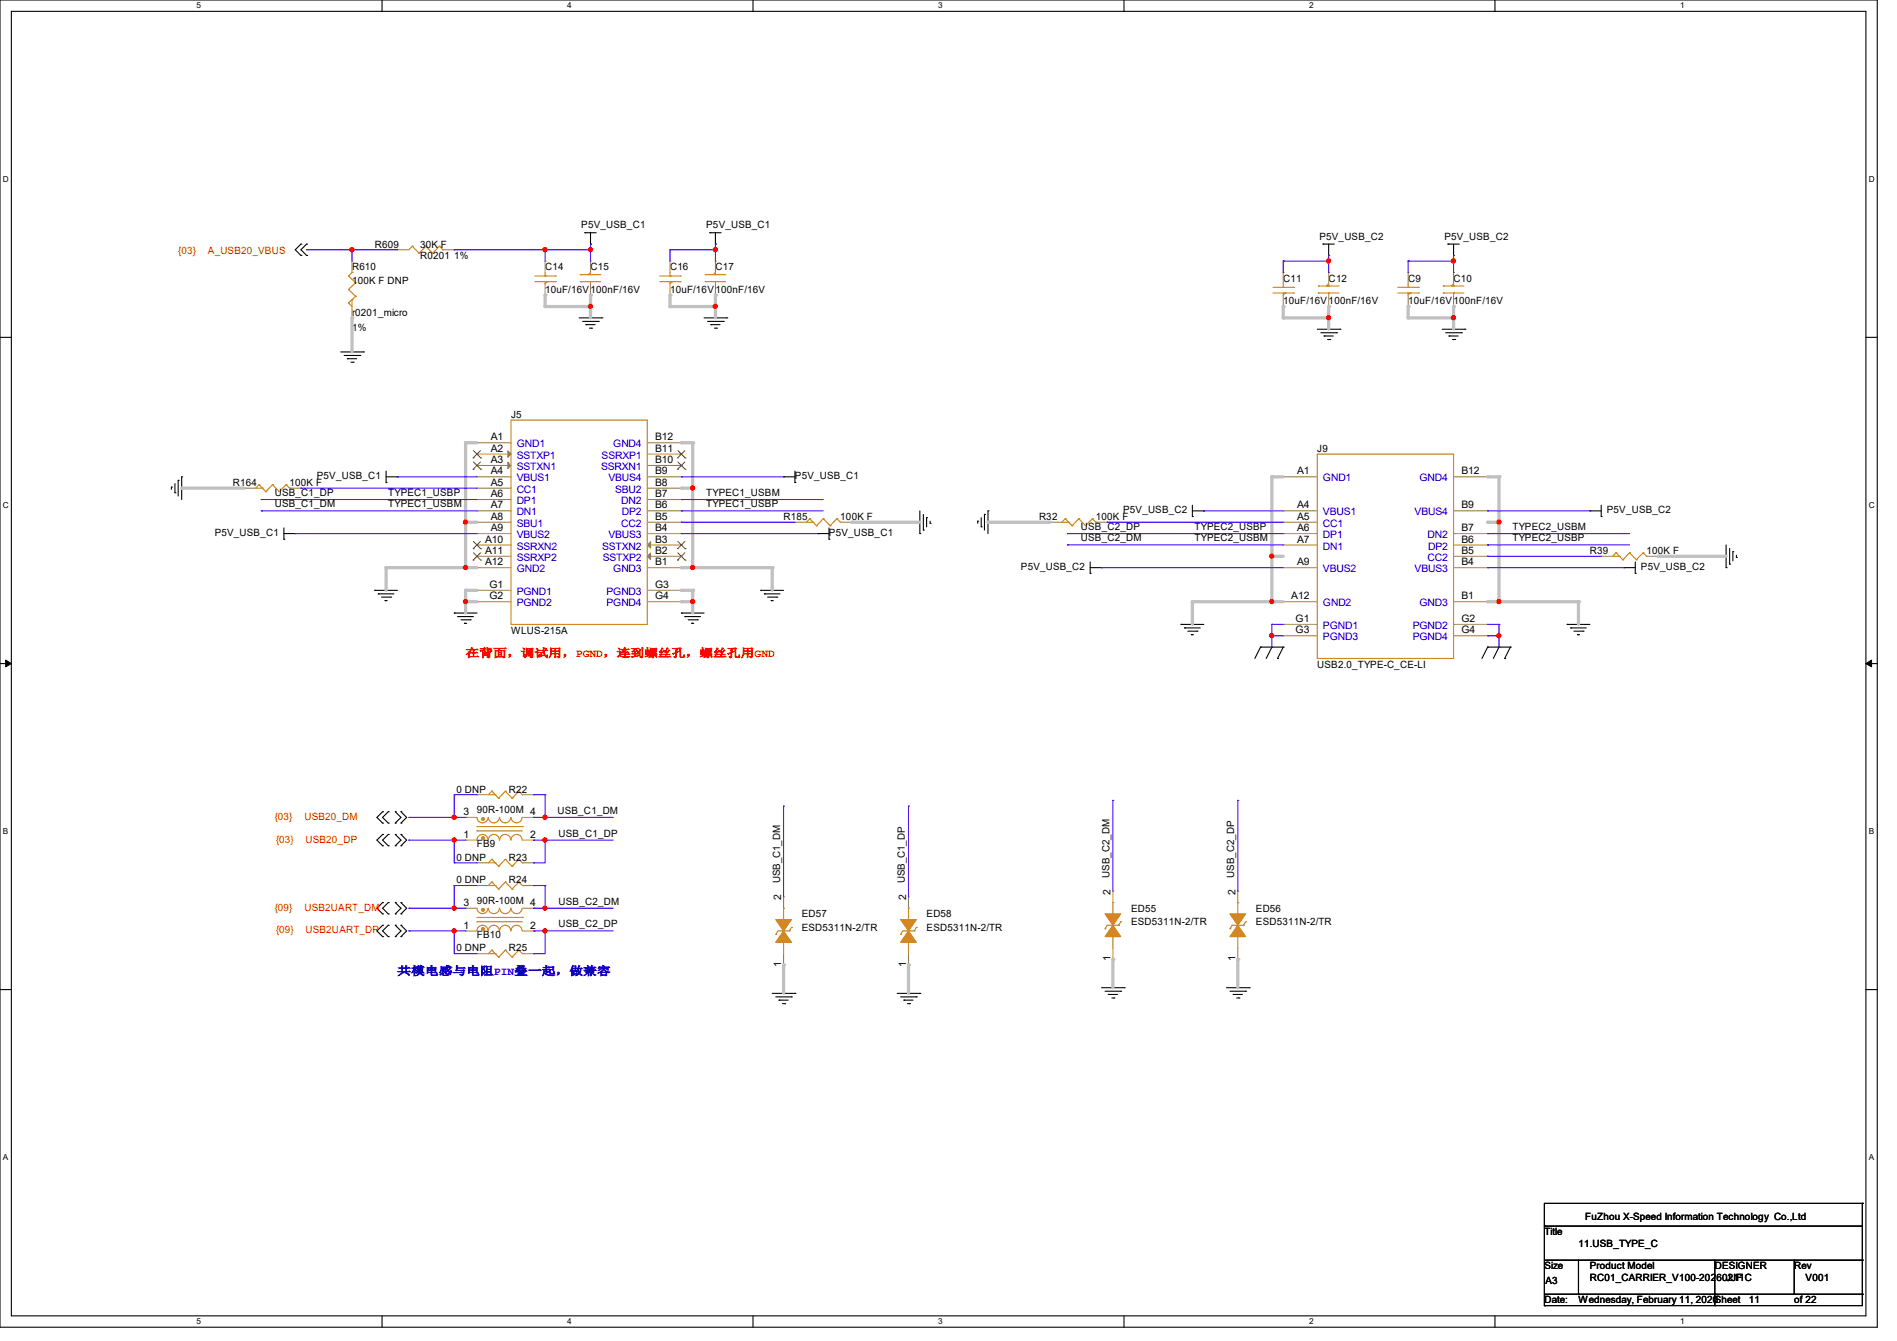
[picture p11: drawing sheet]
<svg xmlns="http://www.w3.org/2000/svg" width="297mm" height="210mm" viewBox="0 0 297 210" stroke-linecap="round" stroke-linejoin="round" font-family="sans-serif">
<path d="M0 0h293.9v207.9h-293.9zM1.8 1.8h290.3v204.3h-290.3z" fill="none" stroke="#000" stroke-width=".17"/>
<g fill="#fff">
<path d="M30.8 .2h.7v1.4h-.7z"/>
<path d="M30.8 206.2h.7v1.4h-.7z"/>
</g>
<path d="M59.8 0v1.8M59.8 206.1v1.8" fill="none" stroke="#000" stroke-width=".17"/>
<g fill="#fff">
<path d="M88.8 .2h.7v1.4h-.7z"/>
<path d="M88.8 206.2h.7v1.4h-.7z"/>
</g>
<path d="M117.9 0v1.8M117.9 206.1v1.8" fill="none" stroke="#000" stroke-width=".17"/>
<g fill="#fff">
<path d="M146.9 .2h.7v1.4h-.7z"/>
<path d="M146.9 206.2h.7v1.4h-.7z"/>
</g>
<path d="M176 0v1.8M176 206.1v1.8" fill="none" stroke="#000" stroke-width=".17"/>
<g fill="#fff">
<path d="M205 .2h.7v1.4h-.7z"/>
<path d="M205 206.2h.7v1.4h-.7z"/>
</g>
<path d="M234.1 0v1.8M234.1 206.1v1.8" fill="none" stroke="#000" stroke-width=".17"/>
<g fill="#fff">
<path d="M263.1 .2h.6v1.4h-.6z"/>
<path d="M263.1 206.2h.6v1.4h-.6z"/>
<path d="M.5 27.3h.9v1.4h-.9z"/>
<path d="M292.6 27.3h.9v1.4h-.9z"/>
<path d="M.5 78.4h.9v1.4h-.9z"/>
<path d="M292.6 78.4h.9v1.4h-.9z"/>
</g>
<path d="M0 52.8h1.8M292.1 52.8h1.8" fill="none" stroke="#000" stroke-width=".17"/>
<g fill="#fff">
<path d="M.5 129.5h.8v1.4h-.8z"/>
<path d="M292.6 129.5h.8v1.4h-.8z"/>
</g>
<path d="M0 103.9h1.8M292.1 103.9h1.8" fill="none" stroke="#000" stroke-width=".17"/>
<path d="M.9 103.4l.9 .5-.9 .5zM292.1 103.9l.9-.5v1z" fill="#000" stroke="#000" stroke-width=".16"/>
<g fill="#fff">
<path d="M.5 180.5h.8v1.4h-.8z"/>
<path d="M292.6 180.5h.8v1.4h-.8z"/>
</g>
<g fill="none" stroke="#000" stroke-width=".17">
<path d="M47.1 38.2h.1M47.1 38.2l-.9 .9 .9 .9M48 38.2h.1M48 38.2l-.9 .9 .9 .9M91.6 36.4h.1M91.6 36.4h1.7M92.5 38.2h.1M92.5 36.4v1.8M111.1 36.4h.1M111.1 36.4h1.8M112 38.2h.1M112 36.4v1.8"/>
<path d="M207.1 38.2h.1M207.1 38.2h1.8M208 38.2v1.8M226.7 38.2h.1M226.7 38.2h1.8M227.6 38.2v1.8M47.1 40h.1M48 40h.1M53.3 55.1h3.6M53.9 55.7h2.4M54.4 56.2h.1M54.4 56.2h1.4"/>
<path d="M54.9 56.7h.4M55.3 56.7h.1M56.3 55.7h.1M56.9 55.1h.1M90.7 49.8h3.5M91.2 50.3h2.5M91.7 50.8h.1M91.7 50.8h1.5M92.3 51.4h.3M92.6 51.4h.1M93.7 50.3h.1M94.2 49.8h.1"/>
<path d="M110.2 49.8h3.6M110.8 50.3h2.4M111.3 50.8h.1M111.3 50.8h1.4M111.8 51.4h.4M112.2 51.4h.1M113.2 50.3h.1M113.8 49.8h.1M206.2 51.6h3.6M206.8 52.1h2.5M207.3 52.6h.1M207.3 52.6h1.4"/>
<path d="M207.9 53.2h.3M208 40h.1M208.2 53.2h.1M209.3 52.1h.1M209.8 51.6h.1M225.8 51.6h3.6M226.4 52.1h2.4M226.9 52.6h.1M226.9 52.6h1.4M227.4 53.2h.4M227.6 40h.1M227.8 53.2h.1"/>
<path d="M228.8 52.1h.1M229.4 51.6h.1M26.8 76.3h.1M26.8 76.3v.3M27.4 77.2h.1M27.4 75.7v1.5M27.9 75.2h.1M27.9 75.2v2.5M28.4 74.7h.1M28.4 74.7v3.5M60.5 75.6h.1M60.5 74.7h1.7"/>
<path d="M60.5 73.8v1.8M62.2 74.7h.1M122.7 74.7h.1M122.7 74.7h1.8M124.5 75.6h.1M124.5 73.8v1.8M186.7 79.1v1.8M250.7 79.1v1.8M44.4 84.5h.1M44.4 83.6h1.8M44.4 82.7v1.8M46.2 83.6h.1"/>
<path d="M58.7 92.5h.1M58.7 92.5h3.5M59.2 93h.1M59.2 93h2.5M59.7 93.5h1.5M60.3 94.1h.1M60.3 94.1h.3M61.2 93.5h.1M71.1 96h.1M71.1 96h3.6M71.7 96.6h.1M71.7 96.6h2.4"/>
<path d="M72.2 97.1h1.4M72.7 97.6h.1M72.7 97.6h.4M73.6 97.1h.1M106.7 96h.1M106.7 96h3.5M107.2 96.6h.1M107.2 96.6h2.5M107.7 97.1h1.5M108.3 97.6h.1M108.3 97.6h.3M109.2 97.1h.1"/>
<path d="M119.1 92.5h.1M119.1 92.5h3.6M119.7 93h.1M119.7 93h2.4M120.2 93.5h1.4M120.7 94.1h.1M120.7 94.1h.4M121.6 93.5h.1M128 83.6h.1M128 83.6h1.8M129.8 84.5h.1M129.8 82.7v1.8"/>
<path d="M144 83.6h.1M144 80v3.6M144.6 83h.1M144.6 80.6v2.4M145.1 81.1h.1M145.1 81.1v1.4M145.6 82h.1M145.6 81.6v.4M153.1 81.6h.1M153.1 81.6v.4M153.6 82.5h.1M153.6 81.1v1.4"/>
<path d="M154.1 80.6h.1M154.1 80.6v2.4M154.7 80h.1M154.7 80v3.6M170.7 89.8h.1M170.7 88.9h1.8M170.7 88v1.8M172.5 88.9h.1M184.9 97.8h.1M184.9 97.8h3.6M185.5 98.3h.1M185.5 98.3h2.4"/>
<path d="M186 98.8h1.4M186.5 99.4h.1M186.5 99.4h.4M186.7 80.9h.1M186.7 80h1.8M187.4 98.8h.1M188.5 80h.1M245.4 97.8h.1M245.4 97.8h3.5M245.9 98.3h.1M245.9 98.3h2.5M246.4 98.8h1.5"/>
<path d="M247 99.4h.1M247 99.4h.3M247.9 98.8h.1M248.9 80h.1M248.9 80h1.8M250.7 80.9h.1M254.3 88.9h.1M254.3 88.9h1.7M256 89.8h.1M256 88v1.8M270.3 88.9h.1M270.3 85.3v3.6"/>
<path d="M270.8 88.3h.1M270.8 85.9v2.4M271.3 86.4h.1M271.3 86.4v1.4M271.9 87.3h.1M271.9 87v.3M197.4 101.3h.1M197.4 101.3l-.9 1.8M197.4 101.3h3.5M199.1 101.3h.1M199.1 101.3l-.9 1.8M200 103.1h.1"/>
<path d="M200.9 101.3h.1M200.9 101.3l-.9 1.8M232.9 101.3h.1M232.9 101.3h3.6M232.9 101.3l-.9 1.8M234.7 101.3h.1M234.7 101.3l-.9 1.8M235.6 103.1h.1M236.5 101.3h.1M236.5 101.3l-.9 1.8M59.9 127.1h.1M59.9 128.9h.1"/>
<path d="M59.9 130.7h.1M59.9 132.5h.1M59.9 127.1l-.9 .9 .9 .9M59.9 130.7l-.9 .9 .9 .9M60.8 128.9h.1M60.8 127.1h.1M60.8 132.5h.1M60.8 130.7h.1M60.8 127.1l-.9 .9 .9 .9M60.8 130.7l-.9 .9 .9 .9M61.9 127.1h.1M61.9 128.9h.1"/>
<path d="M61.9 130.7h.1M61.9 132.5h.1M61.9 127.1l.9 .9-.9 .9M61.9 130.7l.9 .9-.9 .9M62.8 127.1h.1M62.8 128.9h.1M62.8 130.7h.1M62.8 132.5h.1M62.8 127.1l.9 .9-.9 .9M62.8 130.7l.9 .9-.9 .9M0 155h1.8M59.9 141.4h.1"/>
<path d="M59.9 143.1h.1M59.9 144.9h.1M59.9 146.7h.1M59.9 141.4l-.9 .8 .9 .9M59.9 144.9l-.9 .9 .9 .9M60.8 143.1h.1M60.8 141.4h.1M60.8 146.7h.1M60.8 144.9h.1M60.8 141.4l-.9 .8 .9 .9M60.8 144.9l-.9 .9 .9 .9M61.9 141.4h.1"/>
<path d="M61.9 143.1h.1M61.9 144.9h.1M61.9 146.7h.1M61.9 141.4l.9 .8-.9 .9M61.9 144.9l.9 .9-.9 .9M62.8 141.4h.1M62.8 143.1h.1M62.8 144.9h.1M62.8 146.7h.1M62.8 141.4l.9 .8-.9 .9M62.8 144.9l.9 .9-.9 .9M120.9 155.6h3.6"/>
<path d="M121.5 156.1h2.4M122 156.6h.1M122 156.6h1.4M122.5 157.2h.4M122.9 157.2h.1M123.9 156.1h.1M124.5 155.6h.1M140.5 155.6h3.5M141 156.1h2.5M141.5 156.6h.1M141.5 156.6h1.5M142.1 157.2h.3"/>
<path d="M142.4 157.2h.1M143.5 156.1h.1M144 155.6h.1M172.5 154.7h3.5M173 155.2h2.5M173.5 155.7h.1M173.5 155.7h1.5M174.1 156.3h.3M174.4 156.3h.1M175.5 155.2h.1M176 154.7h.1M192 154.7h3.6"/>
<path d="M192.6 155.2h2.4M193.1 155.7h.1M193.1 155.7h1.4M193.6 156.3h.4M194 156.3h.1M195 155.2h.1M195.6 154.7h.1M292.1 155h1.8M241.8 192h.1M241.8 192h49.8M241.8 197.4h49.8M247.1 197.4v5.3"/>
<path d="M268.5 197.4v7.1M280.9 197.4v5.3M291.6 188.5h.1M291.6 197.4h.1M291.6 188.5h-49.8v16M291.6 188.5v16h-49.8M241.8 204.5h.1M241.8 202.7h49.8M247.1 202.7h.1M268.5 202.7h.1M268.5 204.5h.1M280.9 202.7h.1"/>
<path d="M291.6 202.7h.1"/>
</g>
<g fill="none" stroke="#cc8006" stroke-width=".17">
<path d="M64.6 38.6h.1M64.6 38.6l-.6 .5M64.6 38.6l1 1.1M65.6 39.7h.1M66.7 38.6h.1M66.7 38.6l-1.1 1.1M66.7 38.6l1 1.1M67.7 39.7h.1M68.8 38.6h.1M68.8 38.6l-1.1 1.1M68.8 38.6l.5 .5M69.3 39.1h.1"/>
<path d="M54.6 47.5h.1M54.6 45.3h.1M54.6 43.2h.1M54.6 45.3l1.1 1.1M54.6 43.2l1.1 1.1M55.1 42.7h.1M55.1 46.9h.1M55.1 46.9v1.1l-.5-.5M55.1 42.7l-.5 .5M55.7 46.4h.1M55.7 44.3h.1M55.7 46.4l-1.1 1.1"/>
<path d="M55.7 44.3l-1.1 1M83.7 44.1h3.3M83.7 43.2h3.3M85.3 44.1h.1M85.3 43.2h.1M85.3 42.7v.5M85.3 44.1v.3l.4-.3M85.7 44.1h.1M87 43.2h.1M87 44.1h.1M90.8 44.1h.1M90.8 43h.1"/>
<path d="M90.8 44.1h3.3M90.8 43h3.3M92.1 43h.1M92.1 43l.4-.3v.3M92.5 43h.1M92.5 44.1h.1M92.5 44.1v.3M103.3 44.1h3.2M103.3 43.2h3.2M104.9 44.1h.1M104.9 43.2h.1M104.9 42.7v.5"/>
<path d="M104.9 44.1v.3l.3-.3M105.2 44.1h.1M106.5 43.2h.1M106.5 44.1h.1M110.4 44.1h.1M110.4 43h.1M110.4 44.1h3.2M110.4 43h3.2M111.7 43h.1M111.7 43l.3-.3v.3M112 43h.1M112 44.1h.1"/>
<path d="M112 44.1v.3M199.3 45h3.2M199.3 45.9h3.2M200.9 45.9h.1M200.9 45h.1M200.9 44.4v.6M200.9 45.9v.3l.4-.3M201.3 45.9h.1M202.5 45h.1M202.5 45.9h.1M206.4 45.9h.1M206.4 44.8h.1"/>
<path d="M206.4 45.9h3.2M206.4 44.8h3.2M207.7 44.8h.1M207.7 44.8l.3-.4v.4M208 44.8h.1M208 45.9h.1M208 45.9v.3M218.9 45h3.2M218.9 45.9h3.2M220.5 45.9h.1M220.5 45h.1M220.5 44.4v.6"/>
<path d="M220.5 45.9v.3l.3-.3M220.8 45.9h.1M222.1 45h.1M222.1 45.9h.1M226 45.9h.1M226 44.8h.1M226 45.9h3.2M226 44.8h3.2M227.2 44.8h.1M227.2 44.8l.4-.4v.4M227.6 44.8h.1M227.6 45.9h.1"/>
<path d="M227.6 45.9v.3M40.6 75.9h.1M40.6 75.9l-.6 .6h1.1M40.6 75.9l1 1.1M41.1 76.5h.1M41.6 77h.1M42.7 75.9h.1M42.7 75.9l-1.1 1.1M42.7 75.9l1 1.1M43.7 77h.1M44.8 75.9h.1M44.8 75.9l-1.1 1.1"/>
<path d="M44.8 75.9l.5 .6M45.3 76.5h.1M80 65.8h21.3v32h-21.3zM206.2 71.1h21.4v32h-21.4zM126.8 81.2h.1M126.8 81.2l-.6 .6h1.1M126.8 81.2l1 1.1M127.3 81.8h.1M127.8 82.3h.1M128.9 81.2h.1M128.9 81.2l-1.1 1.1M128.9 81.2l1.1 1.1"/>
<path d="M130 82.3h.1M131 81.2h.1M131 81.2l-1 1.1M131 81.2l.6 .6M131.6 81.8h.1M166.8 81.2h.1M166.8 81.2l-.6 .6h1.1M166.8 81.2l1.1 1.1M167.3 81.8h.1M167.9 82.3h.1M168.9 81.2h.1M168.9 81.2l-1 1.1"/>
<path d="M168.9 81.2l1.1 1.1M170 82.3h.1M171 81.2h.1M171 81.2l-1 1.1M171 81.2l.6 .6M171.6 81.8h.1M253 86.6h.1M253 86.6l-.5 .5h1M253 86.6l1.1 1.1M253.5 87.1h.1M254.1 87.7h.1M255.1 86.6h.1"/>
<path d="M255.1 86.6l-1 1.1M255.1 86.6l1.1 1.1M256.2 87.7h.1M257.3 86.6h.1M257.3 86.6l-1.1 1.1M257.3 86.6l.5 .5M257.8 87.1h.1M74.7 128a.87 .87 0 0 0 .8 .9 .87 .87 0 0 0 .9-.9M74.7 130.1h.1M74.7 129.5h7.1M74.7 130.1h7.1M76.4 131.6a.87 .87 0 0 0-.9-.9 .87 .87 0 0 0-.8 .9"/>
<path d="M76.5 128a.87 .87 0 0 0 .8 .9 .87 .87 0 0 0 .9-.9M77 134.6h.1M77 138.1h.1M77 123.9h.1M77 134.6l-.5 .5h1M77 134.6l1.1 1.1M77 138.1l-.5 .6h1M77 138.1l1.1 1.1M77 123.9l-.5 .6h1M77 123.9l1.1 1.1M77.5 135.1h.1M77.5 138.7h.1"/>
<path d="M77.5 124.5h.1M78.1 135.7h.1M78.1 139.2h.1M78.1 125h.1M78.2 131.6a.87 .87 0 0 0-.9-.9 .87 .87 0 0 0-.8 .9M78.2 128a.87 .87 0 0 0 .9 .9 .87 .87 0 0 0 .9-.9M79.1 134.6h.1M79.1 138.1h.1M79.1 123.9h.1M79.1 134.6l-1 1.1M79.1 134.6l1.1 1.1M79.1 138.1l-1 1.1"/>
<path d="M79.1 138.1l1.1 1.1M79.1 123.9l-1 1.1M79.1 123.9l1.1 1.1M80 131.6a.87 .87 0 0 0-.9-.9 .87 .87 0 0 0-.9 .9M80 128a.87 .87 0 0 0 .9 .9 .87 .87 0 0 0 .8-.9M80.2 135.7h.1M80.2 139.2h.1M80.2 125h.1M81.2 134.6h.1M81.2 138.1h.1M81.2 123.9h.1M81.2 134.6l-1 1.1"/>
<path d="M81.2 134.6l.6 .5M81.2 138.1l-1 1.1M81.2 138.1l.6 .6M81.2 123.9l-1 1.1M81.2 123.9l.6 .6M81.7 131.6a.87 .87 0 0 0-.8-.9 .87 .87 0 0 0-.9 .9M81.8 129.5h.1M81.8 135.1h.1M81.8 138.7h.1M81.8 124.5h.1M74.7 142.2a.87 .87 0 0 0 .8 .9 .87 .87 0 0 0 .9-.9M74.7 144.4h.1"/>
<path d="M74.7 143.7h7.1M74.7 144.4h7.1M76.4 145.8a.87 .87 0 0 0-.9-.9 .87 .87 0 0 0-.8 .9M76.5 142.2a.87 .87 0 0 0 .8 .9 .87 .87 0 0 0 .9-.9M77 148.8h.1M77 148.8l-.5 .6h1M77 148.8l1.1 1.1M77.5 149.4h.1M78.1 149.9h.1M78.2 145.8a.87 .87 0 0 0-.9-.9 .87 .87 0 0 0-.8 .9M78.2 142.2a.87 .87 0 0 0 .9 .9 .87 .87 0 0 0 .9-.9M79.1 148.8h.1"/>
<path d="M79.1 148.8l-1 1.1M79.1 148.8l1.1 1.1M80 145.8a.87 .87 0 0 0-.9-.9 .87 .87 0 0 0-.9 .9M80 142.2a.87 .87 0 0 0 .9 .9 .87 .87 0 0 0 .8-.9M80.2 149.9h.1M81.2 148.8h.1M81.2 148.8l-1 1.1M81.2 148.8l.6 .6M81.7 145.8a.87 .87 0 0 0-.8-.9 .87 .87 0 0 0-.9 .9M81.8 143.7h.1M81.8 149.4h.1M121.5 146.3h.1"/>
<path d="M122.7 147.6h.1M122.7 142.2h.1M122.7 142.2v1.8M122.7 147.6v1.8M123.6 145.8h.1M123.6 145.8h-1.8l-.3 .5M123.9 145.2h.1M123.9 145.2l-.3 .6M141 146.3h.1M142.2 147.6h.1M142.2 142.2h.1M142.2 142.2v1.8"/>
<path d="M142.2 147.6v1.8M143.1 145.8h.1M143.1 145.8h-1.7l-.4 .5M143.5 145.2h.1M143.5 145.2l-.4 .6M173 145.5h.1M174.2 146.7h.1M174.2 141.4h.1M174.2 141.4v1.7M174.2 146.7v1.8M175.1 144.9h.1M175.1 144.9h-1.7l-.4 .6"/>
<path d="M175.5 144.4h.1M175.5 144.4l-.4 .5M192.6 145.5h.1M193.8 146.7h.1M193.8 141.4h.1M193.8 141.4v1.7M193.8 146.7v1.8M194.7 144.9h.1M194.7 144.9h-1.8l-.3 .6M195 144.4h.1M195 144.4l-.3 .5"/>
</g>
<g fill="none" stroke="#a84" stroke-width=".17">
<path d="M62.2 39.1h.1M62.2 39.1h1.8M69.3 39.1h1.8M71.1 39.1h.1M55.1 49.8h.1M55.1 40.9h.1M55.1 40.9v1.8M55.1 48v1.8M85.3 46.2h.1M85.3 40.9h.1M85.3 40.9v1.8M85.3 44.4v1.8"/>
<path d="M92.5 40.9h.1M92.5 46.2h.1M92.5 40.9v1.8M92.5 44.4v1.8M104.9 46.2h.1M104.9 40.9h.1M104.9 40.9v1.8M104.9 44.4v1.8M112 40.9h.1M112 46.2h.1M112 40.9v1.8M112 44.4v1.8"/>
<path d="M200.9 48h.1M200.9 42.7h.1M200.9 42.7v1.7M200.9 46.2v1.8M208 42.7h.1M208 48h.1M208 42.7v1.7M208 46.2v1.8M220.5 48h.1M220.5 42.7h.1M220.5 42.7v1.7M220.5 46.2v1.8"/>
<path d="M227.6 42.7h.1M227.6 48h.1M227.6 42.7v1.7M227.6 46.2v1.8M38.2 76.5h.1M38.2 76.5h1.8M45.3 76.5h1.8M47.1 76.5h.1M74.7 69.3h.1M74.7 71.1h.1M74.7 72.9h.1M74.7 74.7h.1"/>
<path d="M74.7 76.5h.1M74.7 78.2h.1M74.7 69.3h5.3M74.7 71.1h5.3M74.7 72.9h5.3M74.7 74.7h5.3M74.7 76.5h5.3M74.7 78.2h5.3M101.3 69.3h5.4M101.3 71.1h5.4M101.3 72.9h5.4M101.3 74.7h5.4"/>
<path d="M101.3 76.5h5.4M101.3 78.2h5.4M106.7 69.3h.1M106.7 71.1h.1M106.7 72.9h.1M106.7 74.7h.1M106.7 76.5h.1M106.7 78.2h.1M200.9 74.7h.1M200.9 74.7h5.3M227.6 74.7h5.3M232.9 74.7h.1"/>
<path d="M74.7 80h.1M74.7 81.8h.1M74.7 83.6h.1M74.7 85.3h.1M74.7 87.1h.1M74.7 88.9h.1M74.7 92.5h.1M74.7 94.2h.1M74.7 81.8h5.3M74.7 80h5.3M74.7 83.6h5.3M74.7 85.3h5.3"/>
<path d="M74.7 87.1h5.3M74.7 88.9h5.3M74.7 92.5h5.3M74.7 94.2h5.3M101.3 81.8h5.4M101.3 80h5.4M101.3 83.6h5.4M101.3 85.3h5.4M101.3 87.1h5.4M101.3 88.9h5.4M101.3 92.5h5.4M101.3 94.2h5.4"/>
<path d="M106.7 80h.1M106.7 81.8h.1M106.7 83.6h.1M106.7 85.3h.1M106.7 87.1h.1M106.7 88.9h.1M106.7 92.5h.1M106.7 94.2h.1M124.5 81.8h.1M124.5 81.8h1.7M131.6 81.8h1.7M133.3 81.8h.1"/>
<path d="M164.5 81.8h.1M164.5 81.8h1.7M171.6 81.8h1.8M173.4 81.8h.1M200.9 81.8h.1M200.9 85.3h.1M200.9 83.6h.1M200.9 94.2h.1M200.9 97.8h.1M200.9 99.6h.1M200.9 80h.1M200.9 88.9h.1"/>
<path d="M200.9 81.8h5.3M200.9 80h5.3M200.9 83.6h5.3M200.9 85.3h5.3M200.9 88.9h5.3M200.9 94.2h5.3M200.9 97.8h5.3M200.9 99.6h5.3M227.6 80h5.3M227.6 83.6h5.3M227.6 85.3h5.3M227.6 87.1h5.3"/>
<path d="M227.6 88.9h5.3M227.6 94.2h5.3M227.6 97.8h5.3M227.6 99.6h5.3M232.9 87.1h.1M232.9 83.6h.1M232.9 85.3h.1M232.9 94.2h.1M232.9 97.8h.1M232.9 99.6h.1M232.9 88.9h.1M232.9 80h.1"/>
<path d="M250.7 87.1h.1M250.7 87.1h1.8M257.8 87.1h1.8M259.6 87.1h.1M72.9 131.6h.1M72.9 128h.1M72.9 131.6h1.8M72.9 128h1.8M74.7 135.1h.1M74.7 138.7h.1M74.7 124.5h.1M74.7 135.1h1.8"/>
<path d="M74.7 138.7h1.8M74.7 124.5h1.8M81.8 131.6h1.8M81.8 128h1.8M81.8 135.1h1.8M81.8 138.7h1.8M81.8 124.5h1.8M83.6 131.6h.1M83.6 128h.1M83.6 135.1h.1M83.6 138.7h.1M83.6 124.5h.1"/>
<path d="M174.2 139.6h.1M174.2 139.6v1.8M193.8 139.6h.1M193.8 139.6v1.8M72.9 145.8h.1M72.9 142.2h.1M72.9 145.8h1.8M72.9 142.2h1.8M74.7 149.4h.1M74.7 149.4h1.8M81.8 145.8h1.8M81.8 142.2h1.8"/>
<path d="M81.8 149.4h1.8M83.6 145.8h.1M83.6 142.2h.1M83.6 149.4h.1M122.7 151.1h.1M122.7 140.5h.1M122.7 140.5v1.7M122.7 149.4v1.7M142.2 151.1h.1M142.2 140.5h.1M142.2 140.5v1.7M142.2 149.4v1.7"/>
<path d="M174.2 150.2h.1M174.2 148.5v1.7M193.8 150.2h.1M193.8 148.5v1.7"/>
</g>
<g fill="#cc8006" stroke="#cc8006" stroke-width=".17">
<path d="M193.8 144.9l1.2 1.8h-2.4z" fill-rule="evenodd"/>
<path d="M192.6 143.1h2.4l-1.2 1.8z" fill-rule="evenodd"/>
<path d="M122.7 145.8l1.2 1.8h-2.4z" fill-rule="evenodd"/>
<path d="M121.5 144h2.4l-1.2 1.8z" fill-rule="evenodd"/>
<path d="M142.2 145.8l1.3 1.8h-2.5z" fill-rule="evenodd"/>
<path d="M141 144h2.5l-1.3 1.8z" fill-rule="evenodd"/>
<path d="M174.2 144.9l1.3 1.8h-2.5z" fill-rule="evenodd"/>
<path d="M173 143.1h2.5l-1.3 1.8z" fill-rule="evenodd"/>
<circle cx="75.6" cy="145.5" r=".23"/>
<circle cx="75.6" cy="142.5" r=".23"/>
<circle cx="75.6" cy="131.3" r=".23"/>
<circle cx="75.6" cy="128.3" r=".23"/>
</g>
<g fill="#a84" stroke="#a84" stroke-width=".17">
<path d="M79.5 70.6l.5 .5-.5 .5z"/>
<path d="M79.5 72.4l.5 .5-.5 .5z"/>
<path d="M101.3 85.3l.6-.5v1.1z"/>
<path d="M101.9 86.6v1l-.6-.5z"/>
</g>
<g fill="none" stroke="#804000" stroke-width=".16">
<path d="M74.1 71.7h.1M74.1 73.5h.1M74.1 70.6l1.2 1.1M74.1 72.3l1.2 1.2M75.2 70.6l-1.1 1.1M75.2 72.3l-1.1 1.2M75.3 71.7h.1M75.3 73.5h.1M106.1 71.7h.1M106.1 73.5h.1M106.1 70.6l1.2 1.1M106.1 72.3l1.2 1.2"/>
<path d="M107.2 70.6l-1.1 1.1M107.2 72.3l-1.1 1.2M107.3 71.7h.1M107.3 73.5h.1M74.1 85.9h.1M74.1 87.7h.1M74.1 84.8l1.2 1.1M74.1 86.6l1.2 1.1M75.2 84.8l-1.1 1.1M75.2 86.6l-1.1 1.1M75.3 85.9h.1M75.3 87.7h.1"/>
<path d="M106.1 85.9h.1M106.1 87.7h.1M106.1 84.8l1.2 1.1M106.1 86.6l1.2 1.1M107.2 84.8l-1.1 1.1M107.2 86.6l-1.1 1.1M107.3 85.9h.1M107.3 87.7h.1"/>
</g>
<g fill="none" stroke="#4200ff" stroke-width=".17">
<path d="M48 39.1h.1M48 39.1h14.2M55.1 39.1h.1M55.1 39.1v1.8M71.1 39.1h.1M71.1 39.1h21.4M85.3 39.1h.1M85.3 39.1v1.8M92.5 38.2h.1M92.5 39.1h.1M92.5 38.2v2.7M104.9 39.1h.1"/>
<path d="M104.9 39.1h7.1M104.9 39.1v1.8M112 38.2h.1M112 39.1h.1M112 38.2v2.7M200.9 40.9h.1M200.9 40.9v1.8M200.9 40.9h7.1M208 40h.1M208 40.9h.1M208 40v2.7M220.5 40.9h.1"/>
<path d="M220.5 40.9h7.1M220.5 40.9v1.8M227.6 40h.1M227.6 40.9h.1M227.6 40v2.7"/>
</g>
<g fill="#f00" stroke="#f00" stroke-width=".17">
<circle cx="55.1" cy="39.1" r=".32"/>
<circle cx="85.3" cy="39.1" r=".32"/>
<circle cx="92.4" cy="39.1" r=".32"/>
<circle cx="112" cy="39.1" r=".32"/>
<circle cx="208" cy="40.9" r=".32"/>
<circle cx="227.6" cy="40.9" r=".32"/>
</g>
<path d="M85.3 46.2v1.8" fill="none" stroke="#c0c0c0" stroke-width=".51"/>
<circle cx="85.3" cy="46.2" r=".25" fill="#c0c0c0"/>
<path d="M92.5 46.2v1.8" fill="none" stroke="#c0c0c0" stroke-width=".51"/>
<circle cx="92.5" cy="46.2" r=".25" fill="#c0c0c0"/>
<circle cx="92.4" cy="48" r=".32" fill="#f00" stroke="#f00" stroke-width=".17"/>
<path d="M104.9 46.2v1.8" fill="none" stroke="#c0c0c0" stroke-width=".51"/>
<circle cx="104.9" cy="46.2" r=".25" fill="#c0c0c0"/>
<path d="M112 46.2v1.8" fill="none" stroke="#c0c0c0" stroke-width=".51"/>
<circle cx="112" cy="46.2" r=".25" fill="#c0c0c0"/>
<path d="M85.3 48h7.2" fill="none" stroke="#c0c0c0" stroke-width=".51"/>
<circle cx="85.3" cy="48" r=".25" fill="#c0c0c0"/>
<path d="M92.5 48v1.8" fill="none" stroke="#c0c0c0" stroke-width=".51"/>
<circle cx="92.5" cy="48" r=".25" fill="#c0c0c0"/>
<path d="M104.9 48h7.1" fill="none" stroke="#c0c0c0" stroke-width=".51"/>
<circle cx="104.9" cy="48" r=".25" fill="#c0c0c0"/>
<circle cx="112" cy="48" r=".32" fill="#f00" stroke="#f00" stroke-width=".17"/>
<path d="M112 48v1.8" fill="none" stroke="#c0c0c0" stroke-width=".51"/>
<circle cx="112" cy="48" r=".25" fill="#c0c0c0"/>
<path d="M200.9 48v1.8" fill="none" stroke="#c0c0c0" stroke-width=".51"/>
<circle cx="200.9" cy="48" r=".25" fill="#c0c0c0"/>
<path d="M208 48v1.8" fill="none" stroke="#c0c0c0" stroke-width=".51"/>
<circle cx="208" cy="48" r=".25" fill="#c0c0c0"/>
<path d="M220.5 48v1.8" fill="none" stroke="#c0c0c0" stroke-width=".51"/>
<circle cx="220.5" cy="48" r=".25" fill="#c0c0c0"/>
<path d="M227.6 48v1.8" fill="none" stroke="#c0c0c0" stroke-width=".51"/>
<circle cx="227.6" cy="48" r=".25" fill="#c0c0c0"/>
<path d="M55.1 49.8v5.3" fill="none" stroke="#c0c0c0" stroke-width=".51"/>
<circle cx="55.1" cy="49.8" r=".25" fill="#c0c0c0"/>
<path d="M200.9 49.8h7.1" fill="none" stroke="#c0c0c0" stroke-width=".51"/>
<circle cx="200.9" cy="49.8" r=".25" fill="#c0c0c0"/>
<circle cx="208" cy="49.8" r=".32" fill="#f00" stroke="#f00" stroke-width=".17"/>
<path d="M208 49.8v1.8" fill="none" stroke="#c0c0c0" stroke-width=".51"/>
<circle cx="208" cy="49.8" r=".25" fill="#c0c0c0"/>
<path d="M220.5 49.8h7.1" fill="none" stroke="#c0c0c0" stroke-width=".51"/>
<circle cx="220.5" cy="49.8" r=".25" fill="#c0c0c0"/>
<circle cx="227.6" cy="49.8" r=".32" fill="#f00" stroke="#f00" stroke-width=".17"/>
<path d="M227.6 49.8v1.8" fill="none" stroke="#c0c0c0" stroke-width=".51"/>
<circle cx="227.6" cy="49.8" r=".25" fill="#c0c0c0"/>
<path d="M72.9 69.3v12.5" fill="none" stroke="#c0c0c0" stroke-width=".51"/>
<circle cx="72.9" cy="69.3" r=".25" fill="#c0c0c0"/>
<circle cx="72.9" cy="81.8" r=".32" fill="#f00" stroke="#f00" stroke-width=".17"/>
<path d="M72.9 69.3h1.8" fill="none" stroke="#c0c0c0" stroke-width=".51"/>
<circle cx="72.9" cy="69.3" r=".25" fill="#c0c0c0"/>
<path d="M106.7 69.3h1.8" fill="none" stroke="#c0c0c0" stroke-width=".51"/>
<circle cx="106.7" cy="69.3" r=".25" fill="#c0c0c0"/>
<path d="M108.5 69.3v7.2" fill="none" stroke="#c0c0c0" stroke-width=".51"/>
<circle cx="108.5" cy="69.3" r=".25" fill="#c0c0c0"/>
<path d="M62.2 74.7h.1M62.2 74.7h12.5M106.7 74.7h.1M106.7 74.7h16" fill="none" stroke="#4200ff" stroke-width=".17"/>
<path d="M199.1 74.7v12.4" fill="none" stroke="#c0c0c0" stroke-width=".51"/>
<circle cx="199.1" cy="74.7" r=".25" fill="#c0c0c0"/>
<circle cx="199.1" cy="87.1" r=".32" fill="#f00" stroke="#f00" stroke-width=".17"/>
<path d="M199.1 74.7h1.8" fill="none" stroke="#c0c0c0" stroke-width=".51"/>
<circle cx="199.1" cy="74.7" r=".25" fill="#c0c0c0"/>
<path d="M232.9 74.7h1.8" fill="none" stroke="#c0c0c0" stroke-width=".51"/>
<circle cx="232.9" cy="74.7" r=".25" fill="#c0c0c0"/>
<path d="M234.7 74.7v7.1" fill="none" stroke="#c0c0c0" stroke-width=".51"/>
<circle cx="234.7" cy="74.7" r=".25" fill="#c0c0c0"/>
<circle cx="234.7" cy="81.8" r=".32" fill="#f00" stroke="#f00" stroke-width=".17"/>
<path d="M28.4 76.5h9.8" fill="none" stroke="#c0c0c0" stroke-width=".51"/>
<circle cx="28.4" cy="76.5" r=".25" fill="#c0c0c0"/>
<path d="M47.1 76.5h.1M47.1 76.5h27.6" fill="none" stroke="#4200ff" stroke-width=".17"/>
<path d="M106.7 76.5h1.8" fill="none" stroke="#c0c0c0" stroke-width=".51"/>
<circle cx="106.7" cy="76.5" r=".25" fill="#c0c0c0"/>
<path d="M108.5 76.5v12.4" fill="none" stroke="#c0c0c0" stroke-width=".51"/>
<circle cx="108.5" cy="76.5" r=".25" fill="#c0c0c0"/>
<g fill="#f00" stroke="#f00" stroke-width=".17">
<circle cx="108.4" cy="88.9" r=".32"/>
<circle cx="108.4" cy="76.4" r=".32"/>
</g>
<path d="M40.9 78.2h.1M40.9 78.2h33.8M106.7 78.2h.1M106.7 78.2h22.2M40.9 80h.1M40.9 80h33.8M106.7 80h.1M106.7 80h22.2M188.5 80h.1M188.5 80h12.4M232.9 80h.1M232.9 80h16" fill="none" stroke="#4200ff" stroke-width=".17"/>
<path d="M72.9 81.8h1.8" fill="none" stroke="#c0c0c0" stroke-width=".51"/>
<circle cx="72.9" cy="81.8" r=".25" fill="#c0c0c0"/>
<path d="M72.9 81.8v7.1" fill="none" stroke="#c0c0c0" stroke-width=".51"/>
<circle cx="72.9" cy="81.8" r=".25" fill="#c0c0c0"/>
<path d="M106.7 81.8h.1M106.7 81.8h17.8" fill="none" stroke="#4200ff" stroke-width=".17"/>
<path d="M133.3 81.8h10.7" fill="none" stroke="#c0c0c0" stroke-width=".51"/>
<circle cx="133.3" cy="81.8" r=".25" fill="#c0c0c0"/>
<path d="M154.7 81.8h9.8" fill="none" stroke="#c0c0c0" stroke-width=".51"/>
<circle cx="154.7" cy="81.8" r=".25" fill="#c0c0c0"/>
<path d="M173.4 81.8h.1M173.4 81.8h27.5" fill="none" stroke="#4200ff" stroke-width=".17"/>
<path d="M232.9 81.8h1.8" fill="none" stroke="#c0c0c0" stroke-width=".51"/>
<circle cx="232.9" cy="81.8" r=".25" fill="#c0c0c0"/>
<path d="M234.7 81.8v12.4" fill="none" stroke="#c0c0c0" stroke-width=".51"/>
<circle cx="234.7" cy="81.8" r=".25" fill="#c0c0c0"/>
<circle cx="234.7" cy="94.2" r=".32" fill="#f00" stroke="#f00" stroke-width=".17"/>
<path d="M46.2 83.6h.1M46.2 83.6h28.5M106.7 83.6h.1M106.7 83.6h21.3M167.1 83.6h.1M167.1 85.3h.1M167.1 83.6h33.8M167.1 85.3h33.8M232.9 83.6h.1M232.9 85.3h.1M232.9 83.6h22.2M232.9 85.3h22.2" fill="none" stroke="#4200ff" stroke-width=".17"/>
<path d="M199.1 87.1h1.8" fill="none" stroke="#c0c0c0" stroke-width=".51"/>
<circle cx="199.1" cy="87.1" r=".25" fill="#c0c0c0"/>
<path d="M199.1 87.1v7.1" fill="none" stroke="#c0c0c0" stroke-width=".51"/>
<circle cx="199.1" cy="87.1" r=".25" fill="#c0c0c0"/>
<circle cx="199.1" cy="94.2" r=".32" fill="#f00" stroke="#f00" stroke-width=".17"/>
<path d="M232.9 87.1h.1M232.9 87.1h17.8" fill="none" stroke="#4200ff" stroke-width=".17"/>
<path d="M259.6 87.1h10.7" fill="none" stroke="#c0c0c0" stroke-width=".51"/>
<circle cx="259.6" cy="87.1" r=".25" fill="#c0c0c0"/>
<path d="M60.5 88.9h12.4" fill="none" stroke="#c0c0c0" stroke-width=".51"/>
<circle cx="60.5" cy="88.9" r=".25" fill="#c0c0c0"/>
<path d="M60.5 88.9v3.6" fill="none" stroke="#c0c0c0" stroke-width=".51"/>
<circle cx="60.5" cy="88.9" r=".25" fill="#c0c0c0"/>
<path d="M72.9 88.9h1.8" fill="none" stroke="#c0c0c0" stroke-width=".51"/>
<circle cx="72.9" cy="88.9" r=".25" fill="#c0c0c0"/>
<circle cx="72.9" cy="88.9" r=".32" fill="#f00" stroke="#f00" stroke-width=".17"/>
<path d="M106.7 88.9h1.8" fill="none" stroke="#c0c0c0" stroke-width=".51"/>
<circle cx="106.7" cy="88.9" r=".25" fill="#c0c0c0"/>
<path d="M108.5 88.9h12.4" fill="none" stroke="#c0c0c0" stroke-width=".51"/>
<circle cx="108.5" cy="88.9" r=".25" fill="#c0c0c0"/>
<path d="M120.9 88.9v3.6" fill="none" stroke="#c0c0c0" stroke-width=".51"/>
<circle cx="120.9" cy="88.9" r=".25" fill="#c0c0c0"/>
<path d="M172.5 88.9h.1M172.5 88.9h28.4M232.9 88.9h.1M232.9 88.9h21.4" fill="none" stroke="#4200ff" stroke-width=".17"/>
<path d="M72.9 92.5v1.7" fill="none" stroke="#c0c0c0" stroke-width=".51"/>
<circle cx="72.9" cy="92.5" r=".25" fill="#c0c0c0"/>
<circle cx="72.9" cy="94.2" r=".32" fill="#f00" stroke="#f00" stroke-width=".17"/>
<path d="M72.9 92.5h1.8" fill="none" stroke="#c0c0c0" stroke-width=".51"/>
<circle cx="72.9" cy="92.5" r=".25" fill="#c0c0c0"/>
<path d="M106.7 92.5h1.8" fill="none" stroke="#c0c0c0" stroke-width=".51"/>
<circle cx="106.7" cy="92.5" r=".25" fill="#c0c0c0"/>
<path d="M108.5 92.5v1.7" fill="none" stroke="#c0c0c0" stroke-width=".51"/>
<circle cx="108.5" cy="92.5" r=".25" fill="#c0c0c0"/>
<circle cx="108.4" cy="94.2" r=".32" fill="#f00" stroke="#f00" stroke-width=".17"/>
<path d="M72.9 94.2v1.8" fill="none" stroke="#c0c0c0" stroke-width=".51"/>
<circle cx="72.9" cy="94.2" r=".25" fill="#c0c0c0"/>
<path d="M72.9 94.2h1.8" fill="none" stroke="#c0c0c0" stroke-width=".51"/>
<circle cx="72.9" cy="94.2" r=".25" fill="#c0c0c0"/>
<path d="M106.7 94.2h1.8" fill="none" stroke="#c0c0c0" stroke-width=".51"/>
<circle cx="106.7" cy="94.2" r=".25" fill="#c0c0c0"/>
<path d="M108.5 94.2v1.8" fill="none" stroke="#c0c0c0" stroke-width=".51"/>
<circle cx="108.5" cy="94.2" r=".25" fill="#c0c0c0"/>
<path d="M186.7 94.2h12.4" fill="none" stroke="#c0c0c0" stroke-width=".51"/>
<circle cx="186.7" cy="94.2" r=".25" fill="#c0c0c0"/>
<path d="M186.7 94.2v3.6" fill="none" stroke="#c0c0c0" stroke-width=".51"/>
<circle cx="186.7" cy="94.2" r=".25" fill="#c0c0c0"/>
<path d="M199.1 94.2h1.8" fill="none" stroke="#c0c0c0" stroke-width=".51"/>
<circle cx="199.1" cy="94.2" r=".25" fill="#c0c0c0"/>
<path d="M232.9 94.2h1.8" fill="none" stroke="#c0c0c0" stroke-width=".51"/>
<circle cx="232.9" cy="94.2" r=".25" fill="#c0c0c0"/>
<path d="M234.7 94.2h12.4" fill="none" stroke="#c0c0c0" stroke-width=".51"/>
<circle cx="234.7" cy="94.2" r=".25" fill="#c0c0c0"/>
<path d="M247.1 94.2v3.6" fill="none" stroke="#c0c0c0" stroke-width=".51"/>
<circle cx="247.1" cy="94.2" r=".25" fill="#c0c0c0"/>
<g fill="none" stroke="#4200ff" stroke-width=".17">
<path d="M199.1 97.8h.1M199.1 99.6h.1M199.1 97.8v3.5M199.1 97.8h1.8M199.1 99.6h1.8M232.9 97.8h.1M232.9 99.6h.1M232.9 97.8h1.8M232.9 99.6h1.8M234.7 97.8h.1M234.7 99.6h.1M234.7 97.8v3.5"/>
<path d="M64 128h.1M64 131.6h.1M64 128h8.9M64 131.6h8.9M71.1 124.5h.1M71.1 128h.1M71.1 131.6h.1M71.1 135.1h.1M71.1 138.7h.1M71.1 124.5v3.5M71.1 131.6v3.5M71.1 138.7v3.5"/>
<path d="M71.1 124.5h3.6M71.1 135.1h3.6M71.1 138.7h3.6M83.6 124.5h.1M83.6 128h.1M83.6 131.6h.1M83.6 135.1h.1M83.6 138.7h.1M83.6 124.5h1.7M83.6 128h12.4M83.6 131.6h12.4M83.6 138.7h1.7"/>
<path d="M85.3 124.5h.1M85.3 128h.1M85.3 131.6h.1M85.3 138.7h.1M85.3 124.5v3.5M85.3 131.6v3.5h-1.7M85.3 138.7v3.5M122.7 126.2h.1M122.7 126.2v14.3M142.2 126.2h.1M142.2 126.2v14.3M174.2 125.3h.1"/>
<path d="M174.2 125.3v14.3M193.8 125.3h.1M193.8 125.3v14.3M64 142.2h.1M64 145.8h.1M64 142.2h8.9M64 145.8h8.9M71.1 142.2h.1M71.1 145.8h.1M71.1 149.4h.1M71.1 145.8v3.6M71.1 149.4h3.6"/>
<path d="M83.6 142.2h.1M83.6 145.8h.1M83.6 149.4h.1M83.6 142.2h12.4M83.6 145.8h12.4M85.3 142.2h.1M85.3 145.8h.1M85.3 145.8v3.6h-1.7"/>
</g>
<g fill="#f00" stroke="#f00" stroke-width=".17">
<circle cx="199.1" cy="99.5" r=".32"/>
<circle cx="234.7" cy="99.5" r=".32"/>
<circle cx="71.1" cy="128" r=".32"/>
<circle cx="85.3" cy="128" r=".32"/>
<circle cx="71.1" cy="131.6" r=".32"/>
<circle cx="85.3" cy="131.6" r=".32"/>
<circle cx="71.1" cy="142.2" r=".32"/>
<circle cx="85.3" cy="142.2" r=".32"/>
<circle cx="71.1" cy="145.8" r=".32"/>
<circle cx="85.3" cy="145.8" r=".32"/>
</g>
<path d="M174.2 150.2v4.5" fill="none" stroke="#c0c0c0" stroke-width=".51"/>
<circle cx="174.2" cy="150.2" r=".25" fill="#c0c0c0"/>
<path d="M193.8 150.2v4.5" fill="none" stroke="#c0c0c0" stroke-width=".51"/>
<circle cx="193.8" cy="150.2" r=".25" fill="#c0c0c0"/>
<path d="M122.7 151.1v4.5" fill="none" stroke="#c0c0c0" stroke-width=".51"/>
<circle cx="122.7" cy="151.1" r=".25" fill="#c0c0c0"/>
<path d="M142.2 151.1v4.5" fill="none" stroke="#c0c0c0" stroke-width=".51"/>
<circle cx="142.2" cy="151.1" r=".25" fill="#c0c0c0"/>
<g fill="#f00" stroke="#f00" stroke-width=".17">
<circle cx="55.1" cy="39.1" r=".32"/>
<circle cx="85.3" cy="39.1" r=".32"/>
<circle cx="92.4" cy="39.1" r=".32"/>
<circle cx="112" cy="39.1" r=".32"/>
<circle cx="208" cy="40.9" r=".32"/>
<circle cx="227.6" cy="40.9" r=".32"/>
<circle cx="92.4" cy="48" r=".32"/>
<circle cx="112" cy="48" r=".32"/>
<circle cx="208" cy="49.8" r=".32"/>
<circle cx="227.6" cy="49.8" r=".32"/>
<circle cx="72.9" cy="81.8" r=".32"/>
<circle cx="199.1" cy="87.1" r=".32"/>
<circle cx="234.7" cy="81.8" r=".32"/>
<circle cx="108.4" cy="88.9" r=".32"/>
<circle cx="108.4" cy="76.4" r=".32"/>
<circle cx="234.7" cy="94.2" r=".32"/>
<circle cx="199.1" cy="94.2" r=".32"/>
<circle cx="72.9" cy="88.9" r=".32"/>
<circle cx="72.9" cy="94.2" r=".32"/>
<circle cx="108.4" cy="94.2" r=".32"/>
<circle cx="199.1" cy="99.5" r=".32"/>
<circle cx="234.7" cy="99.5" r=".32"/>
<circle cx="71.1" cy="128" r=".32"/>
<circle cx="85.3" cy="128" r=".32"/>
<circle cx="71.1" cy="131.6" r=".32"/>
<circle cx="85.3" cy="131.6" r=".32"/>
<circle cx="71.1" cy="142.2" r=".32"/>
<circle cx="85.3" cy="142.2" r=".32"/>
<circle cx="71.1" cy="145.8" r=".32"/>
<circle cx="85.3" cy="145.8" r=".32"/>
</g>
<text font-size="1.8" fill="#f00" x="72.9" y="102.9">在背面，调试用，PGND，连到螺丝孔，螺丝孔用GND</text>
<text font-size="1.8" fill="#00f" x="62.2" y="152.7">共模电感与电阻PIN叠一起，做兼容</text>
<g font-size="1.6">
<text x="91" y="35.8">P5V_USB_C1</text>
<text x="110.6" y="35.8">P5V_USB_C1</text>
<text x="58.7" y="38.8">R609</text>
<text x="65.8" y="38.8">30K F</text>
<text x="65.8" y="40.6">R0201 1%</text>
<text x="206.6" y="37.5">P5V_USB_C2</text>
<text x="226.1" y="37.5">P5V_USB_C2</text>
<text x="55.1" y="42.3">R610</text>
<text x="55.1" y="44.4">100K F DNP</text>
<text x="85.3" y="42.3">C14</text>
<text x="85.3" y="45.9">10uF/16V100nF/16V</text>
<text x="92.5" y="42.3">C15</text>
<text x="104.9" y="42.3">C16</text>
<text x="104.9" y="45.9">10uF/16V100nF/16V</text>
<text x="112" y="42.3">C17</text>
<text x="200.9" y="44.1">C11</text>
<text x="200.9" y="47.7">10uF/16V100nF/16V</text>
<text x="208" y="44.1">C12</text>
<text x="220.5" y="44.1">C9</text>
<text x="220.5" y="47.7">10uF/16V100nF/16V</text>
<text x="227.6" y="44.1">C10</text>
<text x="55.1" y="49.4">r0201_micro</text>
<text x="55.1" y="51.8">1%</text>
<text x="80" y="65.4">J5</text>
<text x="76.8" y="69">A1</text>
<text x="76.8" y="70.7">A2</text>
<text x="102.6" y="69">B12</text>
<text x="102.6" y="70.7">B11</text>
<text x="206.2" y="70.8">J9</text>
<text x="36.4" y="76.1">R164</text>
<text x="43" y="77.7">USB_C1_DP</text>
<text x="45.3" y="76.1">100K F</text>
<text x="49.6" y="75.1">P5V_USB_C1</text>
<text x="60.8" y="77.7">TYPEC1_USBP</text>
<text x="76.8" y="72.5">A3</text>
<text x="76.8" y="74.3">A4</text>
<text x="76.8" y="76.1">A5</text>
<text x="76.8" y="77.9">A6</text>
<text x="102.6" y="72.5">B10</text>
<text x="102.6" y="74.3">B9</text>
<text x="102.6" y="76.1">B8</text>
<text x="102.6" y="77.9">B7</text>
<text x="110.6" y="77.7">TYPEC1_USBM</text>
<text x="124.5" y="75.1">P5V_USB_C1</text>
<text x="203.1" y="74.3">A1</text>
<text x="228.8" y="74.3">B12</text>
<text x="33.6" y="83.9">P5V_USB_C1</text>
<text x="43" y="79.5">USB_C1_DM</text>
<text x="60.8" y="79.5">TYPEC1_USBM</text>
<text x="76.8" y="79.6">A7</text>
<text x="76.8" y="81.4">A8</text>
<text x="76.8" y="83.2">A9</text>
<text x="102.6" y="79.6">B6</text>
<text x="102.6" y="81.4">B5</text>
<text x="102.6" y="83.2">B4</text>
<text x="110.6" y="79.5">TYPEC1_USBP</text>
<text x="122.7" y="81.4">R185</text>
<text x="129.8" y="83.9">P5V_USB_C1</text>
<text x="131.6" y="81.4">100K F</text>
<text x="162.7" y="81.4">R32</text>
<text x="169.2" y="83">USB_C2_DP</text>
<text x="171.6" y="81.4">100K F</text>
<text x="175.9" y="80.4">P5V_USB_C2</text>
<text x="187" y="83">TYPEC2_USBP</text>
<text x="203.1" y="81.4">A5</text>
<text x="203.1" y="83.2">A6</text>
<text x="203.1" y="79.6">A4</text>
<text x="228.8" y="83.2">B7</text>
<text x="228.8" y="79.6">B9</text>
<text x="236.8" y="83">TYPEC2_USBM</text>
<text x="251.6" y="80.4">P5V_USB_C2</text>
<text x="75.9" y="85">A10</text>
<text x="75.9" y="86.7">A11</text>
<text x="75.9" y="88.5">A12</text>
<text x="102.6" y="85">B3</text>
<text x="102.6" y="86.7">B2</text>
<text x="102.6" y="88.5">B1</text>
<text x="159.8" y="89.3">P5V_USB_C2</text>
<text x="169.2" y="84.8">USB_C2_DM</text>
<text x="187" y="84.8">TYPEC2_USBM</text>
<text x="203.1" y="85">A7</text>
<text x="203.1" y="88.5">A9</text>
<text x="228.8" y="86.7">B5</text>
<text x="228.8" y="85">B6</text>
<text x="228.8" y="88.5">B4</text>
<text x="236.8" y="84.8">TYPEC2_USBP</text>
<text x="248.9" y="86.8">R39</text>
<text x="256.9" y="89.3">P5V_USB_C2</text>
<text x="257.8" y="86.8">100K F</text>
<text x="76.6" y="92.1">G1</text>
<text x="76.6" y="93.9">G2</text>
<text x="102.6" y="92.1">G3</text>
<text x="102.6" y="93.9">G4</text>
<text x="202.2" y="93.9">A12</text>
<text x="228.8" y="93.9">B1</text>
<text x="80" y="99.2">WLUS-215A</text>
<text x="202.9" y="97.4">G1</text>
<text x="202.9" y="99.2">G3</text>
<text x="228.8" y="97.4">G2</text>
<text x="228.8" y="99.2">G4</text>
<text x="206.2" y="104.6">USB2.0_TYPE-C_CE-LI</text>
<text x="71.5" y="124.1">0 DNP</text>
<text x="79.7" y="124.1">R22</text>
<text x="72.6" y="131.2">1</text>
<text x="72.6" y="127.6">3</text>
<text x="74.7" y="127.3">90R-100M 4</text>
<text x="83" y="131.2">2</text>
<text x="87.3" y="127.5">USB_C1_DM</text>
<text x="87.5" y="131">USB_C1_DP</text>
<text x="71.5" y="134.8">0 DNP</text>
<text x="74.7" y="132.7">FB9</text>
<text x="79.7" y="134.8">R23</text>
<text x="173.7" y="137.5" transform="rotate(-90 173.7 137.5)">USB_C2_DM</text>
<text x="193.2" y="137.5" transform="rotate(-90 193.2 137.5)">USB_C2_DP</text>
<text x="71.5" y="138.3">0 DNP</text>
<text x="72.6" y="141.9">3</text>
<text x="74.7" y="141.6">90R-100M 4</text>
<text x="79.7" y="138.3">R24</text>
<text x="87.5" y="141.7">USB_C2_DM</text>
<text x="122.1" y="138.3" transform="rotate(-90 122.1 138.3)">USB_C1_DM</text>
<text x="122.3" y="141" transform="rotate(-90 122.3 141)">2</text>
<text x="125.5" y="143.7">ED57</text>
<text x="141.7" y="138.3" transform="rotate(-90 141.7 138.3)">USB_C1_DP</text>
<text x="141.9" y="141" transform="rotate(-90 141.9 141)">2</text>
<text x="145.1" y="143.7">ED58</text>
<text x="173.9" y="140.1" transform="rotate(-90 173.9 140.1)">2</text>
<text x="177.1" y="142.8">ED55</text>
<text x="193.4" y="140.1" transform="rotate(-90 193.4 140.1)">2</text>
<text x="196.6" y="142.8">ED56</text>
<text x="71.5" y="149">0 DNP</text>
<text x="72.6" y="145.4">1</text>
<text x="74.7" y="146.9">FB10</text>
<text x="79.7" y="149">R25</text>
<text x="83" y="145.4">2</text>
<text x="87.5" y="145.2">USB_C2_DP</text>
<text x="125.5" y="145.8">ESD5311N-2/TR</text>
<text x="145.1" y="145.8">ESD5311N-2/TR</text>
<text x="177.1" y="144.9">ESD5311N-2/TR</text>
<text x="196.6" y="144.9">ESD5311N-2/TR</text>
<text x="122.3" y="151.5" transform="rotate(-90 122.3 151.5)">1</text>
<text x="141.9" y="151.5" transform="rotate(-90 141.9 151.5)">1</text>
<text x="173.9" y="150.6" transform="rotate(-90 173.9 150.6)">1</text>
<text x="193.4" y="150.6" transform="rotate(-90 193.4 150.6)">1</text>
<text x="248.2" y="191.1">FuZhou X-Speed Information Technology Co.,Ltd</text>
<text x="241.8" y="193.5">Title</text>
<text x="247.1" y="195.2">11.USB_TYPE_C</text>
<text x="241.8" y="198.8">Size</text>
<text x="242" y="201.1">A3</text>
<text x="248.9" y="198.8">Product Model</text>
<text x="248.9" y="200.6">RC01_CARRIER_V100-20260211C</text>
<text x="268.5" y="198.8">DESIGNER</text>
<text x="270.3" y="200.6">JJF</text>
<text x="280.9" y="198.8">Rev</text>
<text x="282.7" y="200.6">V001</text>
<text x="241.8" y="204.1">Date:</text>
<text x="247.1" y="204.1">Wednesday, February 11, 2026Sheet</text>
<text x="273.8" y="204.1">11</text>
<text x="280.9" y="204.1">of 22</text>
</g>
<g font-size="1.6" fill="#f00">
<text x="27.9" y="39.8">{03}</text>
<text x="32.6" y="39.8">A_USB20_VBUS</text>
<text x="43" y="128.4">{03}</text>
<text x="43.2" y="131.9">{03}</text>
<text x="47.7" y="128.4">USB20_DM</text>
<text x="47.8" y="131.9">USB20_DP</text>
<text x="43" y="142.6">{09}</text>
<text x="47.7" y="142.6">USB2UART_DM</text>
<text x="43.2" y="146.2">{09}</text>
<text x="47.8" y="146.2">USB2UART_DP</text>
</g>
<g font-size="1.6" fill="#00c">
<text x="80.9" y="70.1">GND1</text>
<text x="80.9" y="71.8">SSTXP1</text>
<text x="94.2" y="71.8">SSRXP1</text>
<text x="96" y="70.1">GND4</text>
<text x="80.9" y="73.6">SSTXN1</text>
<text x="80.9" y="75.4">VBUS1</text>
<text x="80.9" y="77.2">CC1</text>
<text x="94.1" y="73.6">SSRXN1</text>
<text x="95.2" y="75.4">VBUS4</text>
<text x="96.3" y="77.2">SBU2</text>
<text x="207.1" y="75.4">GND1</text>
<text x="222.2" y="75.4">GND4</text>
<text x="80.9" y="79">DP1</text>
<text x="80.9" y="80.7">DN1</text>
<text x="80.9" y="82.5">SBU1</text>
<text x="97.3" y="79">DN2</text>
<text x="97.3" y="82.5">CC2</text>
<text x="97.4" y="80.7">DP2</text>
<text x="207.1" y="82.5">CC1</text>
<text x="207.1" y="80.7">VBUS1</text>
<text x="221.5" y="80.7">VBUS4</text>
<text x="80.9" y="84.3">VBUS2</text>
<text x="80.9" y="86.1">SSRXN2</text>
<text x="80.9" y="87.8">SSRXP2</text>
<text x="80.9" y="89.6">GND2</text>
<text x="94.3" y="86.1">SSTXN2</text>
<text x="94.4" y="87.8">SSTXP2</text>
<text x="95.2" y="84.3">VBUS3</text>
<text x="96" y="89.6">GND3</text>
<text x="207.1" y="86.1">DN1</text>
<text x="207.1" y="84.3">DP1</text>
<text x="207.1" y="89.6">VBUS2</text>
<text x="221.5" y="89.6">VBUS3</text>
<text x="223.5" y="87.8">CC2</text>
<text x="223.5" y="84.3">DN2</text>
<text x="223.6" y="86.1">DP2</text>
<text x="80.9" y="93.2">PGND1</text>
<text x="80.9" y="95">PGND2</text>
<text x="95" y="93.2">PGND3</text>
<text x="95" y="95">PGND4</text>
<text x="207.1" y="95">GND2</text>
<text x="222.2" y="95">GND3</text>
<text x="207.1" y="98.5">PGND1</text>
<text x="207.1" y="100.3">PGND3</text>
<text x="221.2" y="98.5">PGND2</text>
<text x="221.2" y="100.3">PGND4</text>
</g>
<g font-size="1.3">
<text x="30.8" y="1.3">5</text>
<text x="88.8" y="1.3">4</text>
<text x="146.9" y="1.3">3</text>
<text x="205" y="1.3">2</text>
<text x="263.1" y="1.3">1</text>
<text x=".5" y="28.4">D</text>
<text x="292.6" y="28.4">D</text>
<text x=".5" y="79.5">C</text>
<text x="292.6" y="79.5">C</text>
<text x=".5" y="130.6">B</text>
<text x="292.6" y="130.6">B</text>
<text x=".5" y="181.7">A</text>
<text x="292.6" y="181.7">A</text>
<text x="30.8" y="207.4">5</text>
<text x="88.8" y="207.4">4</text>
<text x="146.9" y="207.4">3</text>
<text x="205" y="207.4">2</text>
<text x="263.1" y="207.4">1</text>
</g>
</svg>
